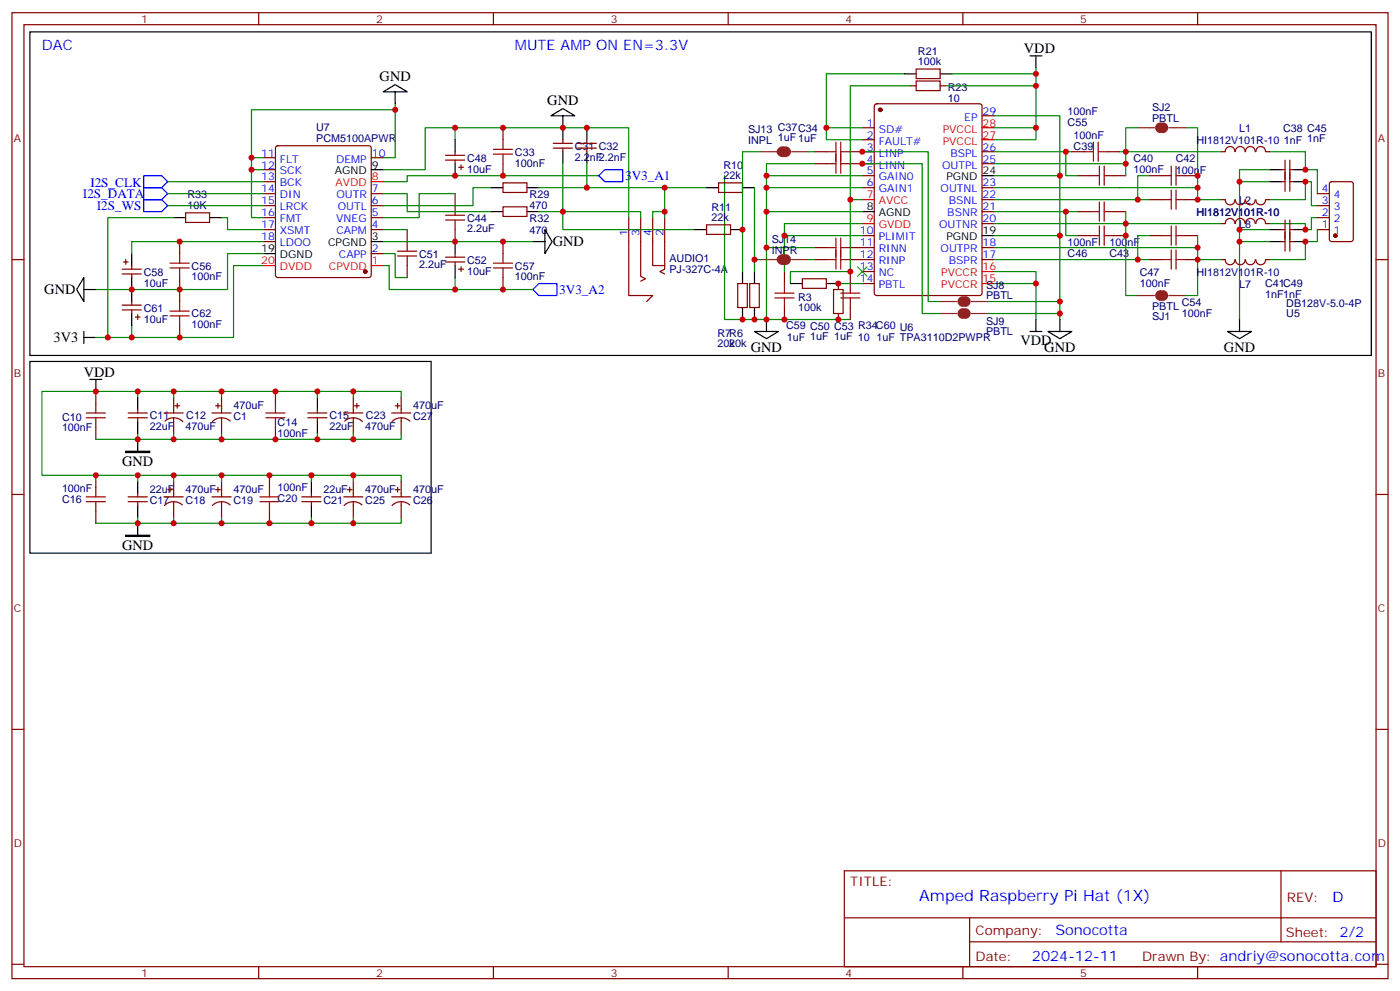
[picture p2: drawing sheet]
<svg xmlns="http://www.w3.org/2000/svg" width="412mm" height="292mm" viewBox="0 0 412 292" stroke-linecap="round" stroke-linejoin="round" font-family="sans-serif">
<g fill="none" stroke="#870000" stroke-width=".35">
<path d="M3.5 3.7h405.4v284.4h-405.4zM7.1 7.3h398.2v277.3h-398.2zM76.2 3.7v3.6M145.3 3.7v3.6M214.5 3.7v3.6M283.6 3.7v3.6M352.8 3.7v3.6M148.2 37.6v3.5M254 37.6h3.5M257.8 30.8l.4-.2h30.4l.6 .4 .1 55.3-.5 .6-30.6 .1-.6-.5-.1-55.2zM268.1 25.3h1.8M269.9 23.8h7v2.9h-7z"/>
<path d="M269.9 20.3h7v2.8h-7zM276.9 25.3h1.8M289.3 34.1h3.5M77.6 57h3.5M77.6 46.4h3.5M77.6 50h3.5M77.6 53.5h3.5M81.4 43.1l.4-.2h26.9l.5 .2 .2 .5v37.4l-.3 .5-.4 .2h-26.9l-.5-.2-.2-.5v-37.4zM109.4 57h3.5M109.4 46.4h3.5M131.2 47.1h5.7M131.2 45.7h5.7"/>
<path d="M134.1 44.7v1M134.1 47.1v1.1M134.1 57v3.5M135.1 49.2h1.4M135.8 48.5v1.5M148.2 53.8h7v2.9h-7zM148.2 48.2v3.5M163 43.6h5.6M163 42.2h5.6M165.8 41.1v1.1M165.8 43.6v1.1M170 43.6h5.7"/>
<path d="M170 42.2h5.7M172.9 41.1v1.1M172.9 43.6v1.1M211.7 53.8h7v2.9h-7zM239.9 44.7h3.5M239.9 48.2h3.5M250.5 44.7h7M250.5 48.2h7M254 41.1h3.5M254 51.7h3.5M254 55.2h3.5M289.3 44.7h3.5"/>
<path d="M289.3 48.2h3.5M289.3 55.2h3.5M289.3 58.8h3.5M315.7 44.7h3.6M317.5 51.7h3.5M326.3 44.7h3.5M328.1 51.7h3.5M338.7 51.7h3.5M338.7 58.8h3.5M349.2 51.7h3.6M349.2 58.8h3.6M359.8 58.8h1.1a1.41 1.41 0 0 0 1.4 1.5 1.41 1.41 0 0 0 1.4-1.5"/>
<path d="M363.7 44.6a1.41 1.41 0 0 0-1.4-1.5 1.41 1.41 0 0 0-1.4 1.5l-1.1 .1M363.9 44.6a1.41 1.41 0 0 1 1.4-1.5 1.41 1.41 0 0 1 1.4 1.5M366.7 58.8a1.41 1.41 0 0 1-1.4 1.5 1.41 1.41 0 0 1-1.4-1.5M366.9 44.6a1.41 1.41 0 0 1 1.4-1.5 1.41 1.41 0 0 1 1.4 1.5M369.7 58.8a1.41 1.41 0 0 1-1.4 1.5 1.41 1.41 0 0 1-1.4-1.5M370 44.6a1.41 1.41 0 0 1 1.4-1.5 1.41 1.41 0 0 1 1.4 1.5M372.8 58.8a1.41 1.41 0 0 1-1.4 1.5 1.41 1.41 0 0 1-1.4-1.5M372.9 44.7h1M372.9 58.8h1M377.5 50h1M377.5 53.5h1M378.5 47.1v9.2"/>
<path d="M379.9 50h1.1M379.9 53.5h1.1M379.9 47.1v9.2M388.1 57h3.5M391.8 53.7l.5-.2h5.6l.7 .4v16.5l-.4 .7h-5.9l-.7-.4v-16.5zM3.5 76.4h3.6M36 79.2h5.6M36.3 77.1h1.4M37 76.4v1.4M38.8 78.2v1M52.9 71.1v3.5M54.7 62.7h7v2.8h-7z"/>
<path d="M77.6 67.6h3.5M77.6 64.1h3.5M77.6 60.5h3.5M77.6 71.1h3.5M109.4 74.6h3.5M109.4 67.6h3.5M109.4 64.1h3.5M109.4 60.5h3.5M119.9 67.6v3.5M119.9 78.2v3.5M131.2 77.1h5.7M131.2 75.7h5.7"/>
<path d="M134.1 67.6v3.5M134.1 74.6v1.1M134.1 77.1v1.1M135.1 79.2h1.4M135.8 78.5v1.4M148.2 60.9h7v2.8h-7zM148.2 71.1v3.5M185.2 64.1v22.9h7.1l-1.8 1.8M188.7 64.1v17.3l1.4 .7-1.4 .7M192.3 64.1v14.1h3.5M195.8 64.1v15.1l-1.4 .7 1.4 .7M208.1 66.2h7.1v2.8h-7.1z"/>
<path d="M231.1 79.9v3.6M239.9 76.4h3.5M239.9 72.9h3.5M250.5 76.4h7M250.5 72.9h7M250.5 79.9v3.6M254 69.4h3.5M254 79.9h3.5M289.3 76.4h3.5M289.3 72.9h3.5M289.3 65.8h3.5M289.3 62.3h3.5"/>
<path d="M317.5 69.4h3.5M317.5 62.3h3.5M328.1 69.4h3.5M328.1 62.3h3.5M338.7 76.4h3.5M338.7 69.4h3.5M349.2 76.4h3.6M349.2 69.4h3.6M359.8 76.4h1.1a1.41 1.41 0 0 0 1.4 1.5 1.41 1.41 0 0 0 1.4-1.5M363.7 65.8a1.41 1.41 0 0 0-1.4-1.5 1.41 1.41 0 0 0-1.4 1.5h-1.1M363.9 65.8a1.41 1.41 0 0 1 1.4-1.5 1.41 1.41 0 0 1 1.4 1.5M366.7 76.4a1.41 1.41 0 0 1-1.4 1.5 1.41 1.41 0 0 1-1.4-1.5"/>
<path d="M366.9 65.8a1.41 1.41 0 0 1 1.4-1.5 1.41 1.41 0 0 1 1.4 1.5M369.7 76.4a1.41 1.41 0 0 1-1.4 1.5 1.41 1.41 0 0 1-1.4-1.5M370 65.8a1.41 1.41 0 0 1 1.4-1.5 1.41 1.41 0 0 1 1.4 1.5M372.8 76.4a1.41 1.41 0 0 1-1.4 1.5 1.41 1.41 0 0 1-1.4-1.5M372.9 76.4h1M372.9 65.8h1M377.5 67.6h1M377.5 71.1h1M378.5 64.8v9.1M379.9 67.6h1.1M379.9 71.1h1.1M379.9 64.8v9.1"/>
<path d="M388.1 67.6h3.5M388.1 64.1h3.5M388.1 60.5h3.5M405.3 76.4h3.6M36 91.2h5.6M36 89.8h5.6M36 80.6h5.6M38.8 80.6v1.1M38.8 88.8v1M38.8 91.2v1.1M39.9 93.3h1.4M40.6 92.6v1.5"/>
<path d="M52.9 81.7v7.1M52.9 95.8v3.5M148.2 81.7v3.5M217.3 83.5h2.8v7h-2.8zM220.8 83.5h2.9v7h-2.9zM231.1 90.5v3.6M236.4 82.1h7v2.8h-7zM245.5 85.2h2.9v7.1h-2.9zM246.9 83.5v1.7M246.9 92.3v1.8M250.5 90.5v3.6M254 83.5h3.5"/>
<path d="M28.2 115.2v3.5M51.2 117v4.6M51.5 119.5h1.4M52.2 118.7v1.5M63.5 119.5h1.4M64.2 118.7v1.5M65.3 117v4.6M81.1 115.2v3.5M104.1 117v4.6M104.4 119.5h1.4M105.1 118.7v1.5M116.4 119.5h1.4"/>
<path d="M117.1 118.7v1.5M118.2 117v4.6M28.2 125.8v3.5M28.2 139.9v3.5M37.7 123h5.7M37.7 121.6h5.7M40.6 120.5v1.1M40.6 123v1M48.3 121.6h5.7M48.6 123.9a3.8 3.8 0 0 1 5.3 .2M51.2 123v4.6M62.4 121.6h5.7"/>
<path d="M65.3 123v4.6M67.8 123.9a3.8 3.8 0 0 0-5.2 .2M79.4 139.9v3.5M81.1 125.8v3.5M90.7 123h5.6M90.7 121.6h5.6M93.5 120.5v1.1M93.5 123v1M101.2 121.6h5.7M101.5 123.9a3.8 3.8 0 0 1 5.3 .2M104.1 123v4.6M115.4 121.6h5.6"/>
<path d="M118.2 123v4.6M120.7 123.9a3.8 3.8 0 0 0-5.2 .2M3.5 145.6h3.6M28.2 150.5v3.5M37.7 146.3h5.7M37.7 147.7h5.7M40.6 145.2v1.1M40.6 147.7v1M48.3 146.3h5.7M49.4 144.1h1.4M50.1 143.4v1.5M51.2 141.7v4.6"/>
<path d="M51.2 147.7v4.6M53.7 148.6a3.8 3.8 0 0 0-5.3 .2M62.4 146.3h5.7M63.5 144.1h1.4M64.2 143.4v1.5M65.3 141.7v4.6M65.3 147.7v4.6M67.8 148.6a3.8 3.8 0 0 0-5.2 .2M79.4 150.5v3.5M88.9 146.3h5.6M88.9 147.7h5.6M91.7 145.2v1.1"/>
<path d="M91.7 147.7v1M101.2 146.3h5.7M102.3 144.1h1.4M103 143.4v1.5M104.1 141.7v4.6M104.1 147.7v4.6M106.6 148.6a3.8 3.8 0 0 0-5.2 .2M115.4 146.3h5.6M116.4 144.1h1.4M117.1 143.4v1.5M118.2 141.7v4.6M118.2 147.7v4.6"/>
<path d="M120.7 148.6a3.8 3.8 0 0 0-5.2 .2M405.3 145.6h3.6M3.5 214.7h3.6M405.3 214.7h3.6M248.7 256.3h156.6v28.3h-156.6zM377.3 256.4v20.8M248.7 270.2h156.5M285.6 277.2h119.6M285.6 270.2v14.1M3.5 283.8h3.6M76.2 284.6v3.5M145.3 284.6v3.5"/>
<path d="M214.5 284.6v3.5M283.6 284.6v3.5M352.8 284.6v3.5M405.3 283.8h3.6"/>
</g>
<g fill="none" stroke="#000" stroke-width=".35">
<path d="M8.8 9.4h395.1v95.2h-395.1zM303.4 16.4h3.5M305.2 16.4v3.6M112.9 27l3.5-2.1 3.5 2.1zM116.4 27v3.6M162.3 34.1l3.5-2.1 3.5 2.1zM165.8 34.1v7M172.9 37.6v3.5M266.3 21.7h3.6M276.9 21.7h3.6M109.4 50h3.5M134.1 41.1v3.6"/>
<path d="M134.1 48.2v3.5M144.6 55.2h3.6M155.2 55.2h3.5M165.8 44.7v3.5M172.9 44.7v3.5M208.1 55.2h3.6M218.7 55.2h3.5M289.3 51.7h3.5M373.9 50h3.6M373.9 53.5h3.6M381 50h3.5M381 53.5h3.5"/>
<path d="M38.8 74.6v3.6M51.2 64.1h3.5M61.7 64.1h3.6M77.6 74.6h3.5M109.4 71.1h3.5M134.1 71.1v3.5M134.1 78.2v3.5M144.6 62.3h3.6M155.2 62.3h3.5M157 71.1h3.5M160.5 67.6l2.1 3.5-2.1 3.5zM204.6 67.6h3.5"/>
<path d="M215.2 67.6h3.5M218.7 79.9v3.6M222.2 79.9v3.6M254 62.3h3.5M289.3 69.4h3.5M373.9 71.1h3.6M373.9 67.6h3.6M381 71.1h3.5M381 67.6h3.5M24.7 81.7v7.1l-2.1-3.6zM24.7 99.3h3.5M24.7 97.6v3.5"/>
<path d="M24.7 85.2h3.5M38.8 81.7v7.1M38.8 92.3v3.5M218.7 90.5v3.6M222.2 97.6h7.1l-3.5 2.1zM222.2 90.5v3.6M225.8 94.1v3.5M232.8 83.5h3.6M243.4 83.5h3.5M303.4 97.6h3.5M305.2 94.1v3.5M308.7 97.6h7l-3.5 2.1z"/>
<path d="M312.2 94.1v3.5M361.6 97.6h7.1l-3.6 2.1zM365.1 94.1v3.5M8.8 106.4h118.2v56.4h-118.2zM26.5 111.7h3.5M28.2 111.7v3.5M40.6 117v3.5M93.5 117v3.5M40.6 124v3.6M40.6 129.3v3.6M93.5 124v3.6M40.6 141.7v3.5"/>
<path d="M40.6 148.7v3.6M40.6 154v3.6M91.7 141.7v3.5M91.7 148.7v3.6"/>
</g>
<g fill="none" stroke="#a10000" stroke-width=".35">
<path d="M145.3 45.4h5.7M145.3 44h5.7M148.2 41.1v2.9M148.2 45.4v2.8M243.4 44.7h2.8M243.4 48.2h2.8M246.2 41.8v9.2M247.6 44.7h2.9M247.6 41.8v9.2M247.6 48.2h2.9M319.3 44.7h2.8M321 51.7h2.8"/>
<path d="M322.1 41.8v5.7M323.5 44.7h2.8M323.5 41.8v5.7M323.8 48.9v5.6M323.8 59.5v5.6M325.3 51.7h2.8M325.3 48.9v5.6M325.3 59.5v5.6M342.2 51.7h2.8M342.2 58.8h2.8M345 48.9v5.6M345 56v5.6"/>
<path d="M346.4 51.7h2.8M346.4 48.9v5.6M346.4 56v5.6M346.4 58.8h2.8M50.1 78.9h5.6M50.1 77.5h5.6M52.9 74.6v2.9M52.9 78.9v2.8M117.1 73.9h5.7M117.1 75.4h5.7M119.9 71.1v2.8M119.9 75.4v2.8"/>
<path d="M131.2 63.4h5.7M131.2 64.8h5.7M134.1 60.5v2.9M134.1 64.8v2.8M145.3 78.9h5.7M145.3 77.5h5.7M148.2 74.6v2.9M148.2 78.9v2.8M243.4 76.4h2.8M243.4 72.9h2.8M246.2 70.1v9.1M247.6 76.4h2.9"/>
<path d="M247.6 70.1v9.1M247.6 72.9h2.9M321 69.4h2.8M321 62.3h2.8M323.8 66.5v5.7M325.3 66.5v5.7M325.3 69.4h2.8M325.3 62.3h2.8M342.2 69.4h2.8M342.2 76.4h2.8M345 66.5v5.7M345 73.6v5.6"/>
<path d="M346.4 66.5v5.7M346.4 73.6v5.6M346.4 69.4h2.8M346.4 76.4h2.8M50.1 93h5.6M50.1 91.6h5.6M52.9 88.8v2.8M52.9 93v2.8M228.2 86.3h5.7M228.2 87.7h5.7M231.1 83.5v2.8M231.1 87.7v2.8"/>
<path d="M247.6 86.3h5.7M247.6 87.7h5.7M250.5 83.5v2.8M250.5 87.7v2.8M28.2 118.7v2.9M81.1 118.7v2.9M25.4 123h5.6M25.4 121.6h5.6M28.2 123v2.8M78.3 123h5.7M78.3 121.6h5.7M81.1 123v2.8"/>
<path d="M25.4 146.3h5.6M25.4 147.7h5.6M28.2 143.4v2.9M28.2 147.7v2.8M76.6 146.3h5.6M76.6 147.7h5.6M79.4 143.4v2.9M79.4 147.7v2.8"/>
</g>
<g fill="none" stroke="#008700" stroke-width=".35">
<path d="M305.2 20v5.3h-26.5M116.4 32.3h-42.3v14.1h3.5M116.4 30.6v15.8h-3.5M134.1 37.6v3.5M254 37.6h-10.6v3.5h10.6M266.3 21.7h-22.9v15.9M268.1 25.3h-17.6v33.5h3.5M280.5 21.7h24.7M292.8 37.6h12.4M292.8 34.1h19.4v17.6M305.2 25.3v15.8h-12.4M335.1 37.6h-3.5v7.1h-1.8"/>
<path d="M349.2 37.6h3.6v17.6M49.4 53.5h28.2M49.4 57h28.2M74.1 46.4v17.7h3.5M74.1 50h3.5M112.9 50h12.3v-12.4h60v26.5M112.9 57h7v5.3h24.7M134.1 57h-10.6v7.1h-10.6M144.6 55.2h-5.3v5.3h-26.4M165.8 48.2v14.1h-7.1M172.9 55.2h22.9v8.9M172.9 48.2v7h-14.2"/>
<path d="M176.4 51.7h-56.5v1.8h-7M195.8 55.2h12.3M213.4 51.7v42.4h12.4M222.2 55.2v21.2M224 44.7h-5.3v35.2M225.8 55.2h28.2M225.8 51.7h28.2M238.1 44.7h1.8M239.9 48.2h-14.1v45.9h24.7M250.5 58.8v21.1h-17.7v3.6M254 48.2h17.6v44.1h5.3M254 44.7h19.4v44.1h3.5"/>
<path d="M292.8 51.7h19.4v17.7M292.8 58.8h45.9M292.8 55.2h60v3.6h7M292.8 44.7h22.9M314 44.7v7h3.5M331.6 48.2v3.5M338.7 51.7h-3.6v7.1M359.8 44.7h-28.2v3.5h-38.8M365.1 53.5v14.1M373.9 44.7h10.6v5.3h3.6v7M373.9 58.8h10.6v-5.3h1.8v7h1.8M373.9 50h-8.8v3.5h8.8"/>
<path d="M49.4 60.5h28.2M51.2 64.1h-19.5v35.2M65.3 64.1h1.7v3.5h10.6M77.6 78.2h-8.8v21.1h-40.6M77.6 74.6h-10.6v10.6h-38.8M77.6 71.1h-38.8v3.5M112.9 74.6h3.5v7.1h3.5M112.9 78.2h1.8v7h42.3M112.9 71.1h44.1M112.9 67.6h7M188.7 64.1v-1.8h-22.9v5.3h38.8M195.8 62.3h-3.5v1.8"/>
<path d="M224 76.4h-1.8v3.5M225.8 72.9h14.1M225.8 62.3h28.2M231.1 69.4h22.9M238.1 76.4h1.8M254 65.8h-22.9v14.1M292.8 79.9h12.4v14.2M292.8 69.4h19.4v24.7M292.8 76.4h45.9M292.8 62.3h24.7M292.8 72.9h60M314 62.3v7.1h3.5"/>
<path d="M331.6 62.3v3.5h-38.8M338.7 69.4h-3.6v7M352.8 72.9v3.5h7M352.8 76.4v10.6h-3.6M352.8 69.4v3.5M359.8 65.8h-28.2v21.2h3.5M365.1 71.1v23M373.9 67.6h-8.8v3.5h8.8M388.1 67.6v3.5h-3.6v5.3h-10.6M388.1 64.1h-1.8v3.5h-1.8v-1.8h-10.6M38.8 95.8v3.5M134.1 81.7v3.5"/>
<path d="M246.9 83.5h7.1M291 88.8h21.2M291 92.3h21.2M292.8 83.5h12.4M40.6 115.2v1.8M51.2 117v-1.8h-38.9v24.7h28.3v1.8M51.2 115.2h14.1v1.8M65.3 115.2h28.2v1.8M93.5 115.2h24.7v1.8M104.1 115.2v1.8M40.6 139.9h10.6v1.8M40.6 127.6v1.7"/>
<path d="M51.2 127.6v1.7h-23M51.2 139.9h14.1v1.8M65.3 127.6v1.7h-14.1M65.3 139.9h26.4v1.8M91.7 139.9h12.4v1.8M93.5 127.6v1.7h-28.2M104.1 139.9h14.1v1.8M104.1 127.6v1.7h-10.6M118.2 127.6v1.7h-14.1M40.6 152.3v1.7h-12.4M51.2 152.3v1.7h-10.6M65.3 152.3v1.7h-14.1"/>
<path d="M91.7 152.3v1.7h-26.4M104.1 152.3v1.7h-12.4M118.2 152.3v1.7h-14.1"/>
</g>
<g fill="#870000" stroke="#870000" stroke-width=".35">
<circle cx="107.6" cy="79.9" r=".53"/>
<circle cx="259.3" cy="32.3" r=".53"/>
<circle cx="393.3" cy="69.4" r=".53"/>
</g>
<path d="M289.3 37.6h3.5M109.4 53.5h3.5M254 58.8h3.5M289.3 41.1h3.5M77.6 78.2h3.5M109.4 78.2h3.5M254 65.8h3.5M289.3 79.9h3.5M289.3 83.5h3.5" fill="none" stroke="#f00" stroke-width=".35"/>
<path d="M42.3 51.7h5.3l1.8 1.8-1.8 1.7h-5.3zM42.3 58.8h5.3l1.8 1.7-1.8 1.8h-5.3zM42.3 55.2h5.3l1.8 1.8-1.8 1.8h-5.3zM176.4 51.7l1.8-1.7h5.2v3.5h-5.2zM157 85.2l1.7-1.7h5.3v3.5h-5.3z" fill="none" stroke="#00f" stroke-width=".35"/>
<path d="M252.6 78.5l2.8 2.9M255.4 78.5l-2.8 2.9" fill="none" stroke="#3c3" stroke-width=".35"/>
<path d="M37 132.9h7.1v.3h-7.1zM37 157.6h7.1v.3h-7.1z" fill="#000" stroke="#000" stroke-width=".35"/>
<path d="M341.8 36.9a.71 .71 0 0 0-.7 .7 .71 .71 0 0 0 .7 .7M342.5 36.9a.71 .71 0 0 1 .8 .7 .71 .71 0 0 1-.8 .7M230.7 44a.76 .76 0 0 0-1 .7 .76 .76 0 0 0 1 .7M231.4 44a.71 .71 0 0 1 .7 .7 .71 .71 0 0 1-.7 .7M230.7 75.7a.76 .76 0 0 0-1 .7 .76 .76 0 0 0 1 .7M231.4 75.7a.71 .71 0 0 1 .7 .7 .71 .71 0 0 1-.7 .7M283.6 88.1a.71 .71 0 0 0-.7 .7 .71 .71 0 0 0 .7 .7M283.6 91.6a.71 .71 0 0 0-.7 .7 .71 .71 0 0 0 .7 .7M284.3 88.1a.71 .71 0 0 1 .7 .7 .71 .71 0 0 1-.7 .7M284.3 91.6a.71 .71 0 0 1 .7 .7 .71 .71 0 0 1-.7 .7M341.8 86.3a.71 .71 0 0 0-.7 .7 .71 .71 0 0 0 .7 .7M342.5 86.3a.71 .71 0 0 1 .8 .7 .71 .71 0 0 1-.8 .7" fill="none" stroke="#8c2424" stroke-width="1.8"/>
<g fill="none" stroke="#8c2424" stroke-width=".35">
<path d="M335.1 37.6h5M344.3 37.6h4.9M224 44.7h5M229.7 44.7h2.4M233.2 44.7h4.9M224 76.4h5M229.7 76.4h2.4M233.2 76.4h4.9M276.9 88.8h5M276.9 92.3h5M286.1 88.8h4.9M286.1 92.3h4.9"/>
<path d="M335.1 87h5M344.3 87h4.9"/>
</g>
<g fill="#c00">
<circle cx="31.8" cy="99.3" r=".88"/>
<circle cx="148.2" cy="37.6" r=".88"/>
<circle cx="148.2" cy="51.7" r=".88"/>
<circle cx="148.2" cy="71.1" r=".88"/>
<circle cx="148.2" cy="85.2" r=".88"/>
<circle cx="134.1" cy="37.6" r=".88"/>
<circle cx="134.1" cy="85.2" r=".88"/>
<circle cx="38.8" cy="99.3" r=".88"/>
<circle cx="52.9" cy="99.3" r=".88"/>
<circle cx="52.9" cy="71.1" r=".88"/>
<circle cx="52.9" cy="85.2" r=".88"/>
<circle cx="74.1" cy="46.4" r=".88"/>
<circle cx="74.1" cy="50" r=".88"/>
<circle cx="116.4" cy="32.3" r=".88"/>
<circle cx="134.1" cy="71.1" r=".88"/>
<circle cx="38.8" cy="85.2" r=".88"/>
<circle cx="195.8" cy="62.3" r=".88"/>
<circle cx="165.8" cy="62.3" r=".88"/>
<circle cx="165.8" cy="37.6" r=".88"/>
<circle cx="172.9" cy="37.6" r=".88"/>
<circle cx="172.9" cy="55.2" r=".88"/>
<circle cx="195.8" cy="55.2" r=".88"/>
<circle cx="312.2" cy="69.4" r=".88"/>
<circle cx="305.2" cy="83.5" r=".88"/>
<circle cx="314" cy="44.7" r=".88"/>
<circle cx="335.1" cy="58.8" r=".88"/>
<circle cx="352.8" cy="55.2" r=".88"/>
<circle cx="314" cy="62.3" r=".88"/>
<circle cx="331.6" cy="65.8" r=".88"/>
<circle cx="352.8" cy="72.9" r=".88"/>
<circle cx="335.1" cy="76.4" r=".88"/>
<circle cx="352.8" cy="58.8" r=".88"/>
<circle cx="352.8" cy="76.4" r=".88"/>
<circle cx="365.1" cy="53.5" r=".88"/>
<circle cx="365.1" cy="67.6" r=".88"/>
<circle cx="365.1" cy="71.1" r=".88"/>
<circle cx="225.8" cy="72.9" r=".88"/>
<circle cx="225.8" cy="62.3" r=".88"/>
<circle cx="250.5" cy="58.8" r=".88"/>
<circle cx="225.8" cy="94.1" r=".88"/>
<circle cx="231.1" cy="94.1" r=".88"/>
<circle cx="231.1" cy="69.4" r=".88"/>
<circle cx="331.6" cy="48.2" r=".88"/>
<circle cx="331.6" cy="44.7" r=".88"/>
<circle cx="134.1" cy="51.7" r=".88"/>
<circle cx="250.5" cy="79.9" r=".88"/>
<circle cx="40.6" cy="129.3" r=".88"/>
<circle cx="40.6" cy="115.2" r=".88"/>
<circle cx="28.2" cy="115.2" r=".88"/>
<circle cx="51.2" cy="115.2" r=".88"/>
<circle cx="51.2" cy="129.3" r=".88"/>
<circle cx="28.2" cy="139.9" r=".88"/>
<circle cx="40.6" cy="139.9" r=".88"/>
<circle cx="51.2" cy="139.9" r=".88"/>
<circle cx="40.6" cy="154" r=".88"/>
<circle cx="51.2" cy="154" r=".88"/>
<circle cx="65.3" cy="139.9" r=".88"/>
<circle cx="79.4" cy="139.9" r=".88"/>
<circle cx="65.3" cy="154" r=".88"/>
<circle cx="79.4" cy="154" r=".88"/>
<circle cx="81.1" cy="129.3" r=".88"/>
<circle cx="81.1" cy="115.2" r=".88"/>
<circle cx="352.8" cy="51.7" r=".88"/>
<circle cx="331.6" cy="69.4" r=".88"/>
<circle cx="65.3" cy="115.2" r=".88"/>
<circle cx="65.3" cy="129.3" r=".88"/>
<circle cx="246.9" cy="83.5" r=".88"/>
<circle cx="246.9" cy="94.1" r=".88"/>
<circle cx="312.2" cy="51.7" r=".88"/>
<circle cx="312.2" cy="88.8" r=".88"/>
<circle cx="312.2" cy="92.3" r=".88"/>
<circle cx="254" cy="48.2" r=".88"/>
<circle cx="254" cy="44.7" r=".88"/>
<circle cx="225.8" cy="55.2" r=".88"/>
<circle cx="225.8" cy="51.7" r=".88"/>
<circle cx="222.3" cy="94.1" r=".88"/>
<circle cx="222.3" cy="76.4" r=".88"/>
<circle cx="218.7" cy="67.6" r=".88"/>
<circle cx="218.7" cy="94.1" r=".88"/>
<circle cx="243.4" cy="37.6" r=".88"/>
<circle cx="305.2" cy="25.3" r=".88"/>
<circle cx="305.2" cy="37.6" r=".88"/>
<circle cx="91.7" cy="139.9" r=".88"/>
<circle cx="104.1" cy="139.9" r=".88"/>
<circle cx="91.7" cy="154" r=".88"/>
<circle cx="104.1" cy="154" r=".88"/>
<circle cx="93.5" cy="129.3" r=".88"/>
<circle cx="104.1" cy="129.3" r=".88"/>
<circle cx="93.5" cy="115.2" r=".88"/>
<circle cx="104.1" cy="115.2" r=".88"/>
<circle cx="384.5" cy="71.1" r=".88"/>
<circle cx="384.5" cy="67.6" r=".88"/>
<circle cx="384.5" cy="53.5" r=".88"/>
<circle cx="384.5" cy="50" r=".88"/>
<circle cx="305.2" cy="21.7" r=".88"/>
</g>
<text font-size="4.6" fill="#00f" x="270.8" y="265.4">Amped Raspberry Pi Hat (1X)</text>
<g font-size="4.2" fill="#00f">
<text x="12.3" y="14.7">DAC</text>
<text x="151.7" y="14.7">MUTE AMP ON EN=3.3V</text>
<text x="392.5" y="265.6">D</text>
<text x="310.9" y="275.2">Sonocotta</text>
<text x="304" y="283">2024-12-11</text>
</g>
<g font-size="4.2">
<text x="301.6" y="15.7">VDD</text>
<text x="111.8" y="23.8">GND</text>
<text x="161.2" y="30.9">GND</text>
<text x="162.8" y="72.5">GND</text>
<text x="13.1" y="86.7">GND</text>
<text x="15.8" y="100.8">3V3</text>
<text x="300.6" y="101.5">VDD</text>
<text x="221.2" y="103.7">GND</text>
<text x="307.6" y="103.7">GND</text>
<text x="360.5" y="103.7">GND</text>
<text x="24.7" y="111">VDD</text>
<text x="36" y="137.1">GND</text>
<text x="36" y="161.8">GND</text>
</g>
<g font-size="3.9" fill="#00f">
<text x="184.1" y="53">3V3_A1</text>
<text x="24.4" y="58.3">I2S_DATA</text>
<text x="26.6" y="54.9">I2S_CLK</text>
<text x="28.6" y="62">I2S_WS</text>
<text x="164.7" y="86.5">3V3_A2</text>
</g>
<g font-size="3.9" fill="#800">
<text x="250.5" y="260.9">TITLE:</text>
<text x="379.1" y="265.6">REV:</text>
<text x="287.4" y="275.1">Company:</text>
<text x="378.7" y="275.7">Sheet: 2/2</text>
<text x="287.4" y="282.8">Date:</text>
<text x="336.4" y="282.9">Drawn By: andriy@sonocotta.com</text>
</g>
<g font-size="3.2" fill="#800">
<text x="41.6" y="6.7">1</text>
<text x="110.8" y="6.7">2</text>
<text x="179.9" y="6.7">3</text>
<text x="249.1" y="6.7">4</text>
<text x="318.2" y="6.7">5</text>
<text x="4.1" y="41.8">A</text>
<text x="405.9" y="41.8">A</text>
<text x="4.1" y="111">B</text>
<text x="405.9" y="111">B</text>
<text x="4.1" y="180.1">C</text>
<text x="405.9" y="180.1">C</text>
<text x="4.1" y="249.3">D</text>
<text x="405.9" y="249.3">D</text>
<text x="41.6" y="287.5">1</text>
<text x="110.8" y="287.5">2</text>
<text x="179.9" y="287.5">3</text>
<text x="249.1" y="287.5">4</text>
<text x="318.2" y="287.5">5</text>
</g>
<g font-size="3.2" fill="#000080">
<text x="270.4" y="16.2">R21</text>
<text x="270.4" y="19.3">100k</text>
<text x="279.2" y="29.9">10</text>
<text x="279.2" y="26.7">R23</text>
<text x="314.5" y="33.7">100nF</text>
<text x="339.4" y="35.8">PBTL</text>
<text x="339.4" y="32.7">SJ2</text>
<text x="93.1" y="41.8">PCM5100APWR</text>
<text x="93.1" y="38.6">U7</text>
<text x="220.4" y="39.2">SJ13 C37C34</text>
<text x="314.5" y="37">C55</text>
<text x="316.2" y="40.8">100nF</text>
<text x="365" y="38.8">L1</text>
<text x="378" y="38.7">C38 C45</text>
<text x="137.6" y="47.6">C48</text>
<text x="151.7" y="45.8">C33</text>
<text x="169.3" y="47.3">2.2nF2.2nF</text>
<text x="169.3" y="44.1">C31 C32</text>
<text x="220.4" y="42.3">INPL 1uF 1uF</text>
<text x="316.2" y="44">C39</text>
<text x="333.9" y="47.6">C40</text>
<text x="346.3" y="47.8">C42</text>
<text x="352.4" y="42.3">HI1812V101R-10</text>
<text x="378.2" y="42.3">1nF 1nF</text>
<text x="137.6" y="50.9">10uF</text>
<text x="151.7" y="49">100nF</text>
<text x="213.1" y="52.8">22k</text>
<text x="213.1" y="49.6">R10</text>
<text x="333.9" y="50.8">100nF</text>
<text x="346.3" y="51.1">100nF</text>
<text x="55.2" y="58.4">R33</text>
<text x="156" y="58.4">R29</text>
<text x="365" y="60">L2</text>
<text x="55.2" y="61.6">10K</text>
<text x="137.6" y="65.2">C44</text>
<text x="156" y="65.5">R32</text>
<text x="156" y="61.7">470</text>
<text x="209.6" y="65.1">22k</text>
<text x="209.6" y="62">R11</text>
<text x="352.4" y="63.5">HI1812V101R-10</text>
<text x="137.6" y="68.4">2.2uF</text>
<text x="156" y="68.7">470</text>
<text x="227.3" y="71.5">SJ14</text>
<text x="365" y="67.1">L8</text>
<text x="123.5" y="75.8">C51</text>
<text x="137.6" y="77.6">C52</text>
<text x="197.2" y="77.2">AUDIO1</text>
<text x="227.3" y="74.6">INPR</text>
<text x="314.5" y="72.5">100nF</text>
<text x="314.5" y="75.8">C46</text>
<text x="326.8" y="72.5">100nF</text>
<text x="326.8" y="75.8">C43</text>
<text x="42.3" y="81.1">C58</text>
<text x="56.4" y="82.5">100nF</text>
<text x="56.4" y="79.3">C56</text>
<text x="123.5" y="79">2.2uF</text>
<text x="137.6" y="80.8">10uF</text>
<text x="151.7" y="82.5">100nF</text>
<text x="151.7" y="79.3">C57</text>
<text x="197.2" y="80.5">PJ-327C-4A</text>
<text x="335.8" y="81.3">C47</text>
<text x="352.4" y="81.3">HI1812V101R-10</text>
<text x="42.3" y="84.4">10uF</text>
<text x="235.1" y="88.5">R3</text>
<text x="290.5" y="88.1">PBTL</text>
<text x="290.5" y="85">SJ8</text>
<text x="335.8" y="84.6">100nF</text>
<text x="365" y="84.7">L7</text>
<text x="372.7" y="87.7">1nF1nF</text>
<text x="372.7" y="84.6">C41C49</text>
<text x="42.3" y="95">10uF</text>
<text x="42.3" y="91.7">C61</text>
<text x="56.4" y="93.5">C62</text>
<text x="235.1" y="91.7">100k</text>
<text x="290.5" y="95.6">SJ9</text>
<text x="339.4" y="91.2">PBTL</text>
<text x="339.4" y="94.3">SJ1</text>
<text x="348.1" y="93.4">100nF</text>
<text x="348.1" y="90.2">C54</text>
<text x="378.9" y="90.3">DB128V-5.0-4P</text>
<text x="378.9" y="93.4">U5</text>
<text x="56.4" y="96.7">100nF</text>
<text x="211.3" y="99.1">R7R6</text>
<text x="231.6" y="96.9">C59 C50 C53 R34C60 U6</text>
<text x="231.8" y="100.5">1uF 1uF 1uF 10</text>
<text x="258.2" y="100.5">1uF TPA3110D2PWPR</text>
<text x="290.5" y="98.7">PBTL</text>
<text x="211.3" y="102.2">20k</text>
<text x="214.8" y="102.2">20k</text>
<text x="18.3" y="123.8">C10</text>
<text x="44.1" y="123.4">C11</text>
<text x="54.9" y="123.3">C12</text>
<text x="68.8" y="120.4">470uF</text>
<text x="68.8" y="123.6">C1</text>
<text x="81.8" y="125.5">C14</text>
<text x="97" y="123.4">C15</text>
<text x="107.8" y="123.3">C23</text>
<text x="121.7" y="120.4">470uF</text>
<text x="121.7" y="123.6">C27</text>
<text x="18.3" y="127">100nF</text>
<text x="44.1" y="126.6">22uF</text>
<text x="54.7" y="126.6">470uF</text>
<text x="81.8" y="128.7">100nF</text>
<text x="97" y="126.6">22uF</text>
<text x="107.6" y="126.6">470uF</text>
<text x="18.3" y="144.7">100nF</text>
<text x="18.3" y="147.9">C16</text>
<text x="44.1" y="145.1">22uF</text>
<text x="44.1" y="148.3">C17</text>
<text x="54.7" y="145.1">470uF</text>
<text x="54.7" y="148.3">C18</text>
<text x="68.8" y="145.1">470uF</text>
<text x="68.8" y="148.3">C19</text>
<text x="81.8" y="144.6">100nF</text>
<text x="81.8" y="147.8">C20</text>
<text x="95.2" y="145.1">22uF</text>
<text x="95.2" y="148.3">C21</text>
<text x="107.6" y="145.1">470uF</text>
<text x="107.6" y="148.3">C25</text>
<text x="121.7" y="145.1">470uF</text>
<text x="121.7" y="148.3">C26</text>
</g>
<g font-size="3.2" fill="#00f">
<text x="284" y="35.5">EP</text>
<text x="289.5" y="33.7">29</text>
<text x="255.3" y="37.3">1</text>
<text x="255.3" y="40.8">2</text>
<text x="258.8" y="39">SD#</text>
<text x="76.9" y="46.1">11</text>
<text x="82.4" y="47.8">FLT</text>
<text x="99" y="47.8">DEMP</text>
<text x="109.5" y="46.1">10</text>
<text x="255.3" y="44.3">3</text>
<text x="255.3" y="47.8">4</text>
<text x="258.8" y="42.5">FAULT#</text>
<text x="258.8" y="46.1">LINP</text>
<text x="280" y="46.1">BSPL</text>
<text x="289.5" y="47.8">25</text>
<text x="289.5" y="44.3">26</text>
<text x="76.9" y="49.6">12</text>
<text x="76.9" y="53.1">13</text>
<text x="82.4" y="51.4">SCK</text>
<text x="255.3" y="51.4">5</text>
<text x="258.8" y="49.6">LINN</text>
<text x="258.8" y="53.1">GAIN0</text>
<text x="277.5" y="49.6">OUTPL</text>
<text x="76.9" y="56.7">14</text>
<text x="82.4" y="54.9">BCK</text>
<text x="82.4" y="58.4">DIN</text>
<text x="99.1" y="58.4">OUTR</text>
<text x="109.5" y="56.7">7</text>
<text x="255.3" y="54.9">6</text>
<text x="258.8" y="56.7">GAIN1</text>
<text x="277.1" y="56.7">OUTNL</text>
<text x="289.5" y="58.4">22</text>
<text x="289.5" y="54.9">23</text>
<text x="389.4" y="56.7">4</text>
<text x="392.9" y="58.4">4</text>
<text x="76.9" y="60.2">15</text>
<text x="76.9" y="63.7">16</text>
<text x="82.4" y="61.9">LRCK</text>
<text x="82.4" y="65.5">FMT</text>
<text x="99" y="65.5">VNEG</text>
<text x="99.5" y="61.9">OUTL</text>
<text x="109.5" y="63.7">5</text>
<text x="109.5" y="60.2">6</text>
<text x="279" y="63.7">BSNR</text>
<text x="279.5" y="60.2">BSNL</text>
<text x="289.5" y="65.5">20</text>
<text x="289.5" y="61.9">21</text>
<text x="389.4" y="63.7">2</text>
<text x="389.4" y="60.2">3</text>
<text x="392.9" y="65.5">2</text>
<text x="392.9" y="61.9">3</text>
<text x="76.9" y="67.2">17</text>
<text x="76.9" y="70.8">18</text>
<text x="82.4" y="69">XSMT</text>
<text x="99.1" y="69">CAPM</text>
<text x="109.5" y="67.2">4</text>
<text x="184.9" y="69.4" transform="rotate(-90 184.9 69.4)">1</text>
<text x="188.4" y="69.4" transform="rotate(-90 188.4 69.4)">3</text>
<text x="191.9" y="69.4" transform="rotate(-90 191.9 69.4)">4</text>
<text x="195.4" y="69.4" transform="rotate(-90 195.4 69.4)">2</text>
<text x="253.3" y="69">10</text>
<text x="258.8" y="70.8">PLIMIT</text>
<text x="276.6" y="67.2">OUTNR</text>
<text x="389.4" y="67.2">1</text>
<text x="392.9" y="69">1</text>
<text x="82.4" y="72.5">LDOO</text>
<text x="99.8" y="76.1">CAPP</text>
<text x="109.5" y="74.3">2</text>
<text x="253.3" y="72.5">11</text>
<text x="253.3" y="76.1">12</text>
<text x="258.8" y="74.3">RINN</text>
<text x="258.8" y="77.8">RINP</text>
<text x="277.1" y="74.3">OUTPR</text>
<text x="279.5" y="77.8">BSPR</text>
<text x="289.5" y="76.1">17</text>
<text x="289.5" y="72.5">18</text>
<text x="253.3" y="79.6">13</text>
<text x="253.3" y="83.1">14</text>
<text x="258.8" y="81.4">NC</text>
<text x="258.8" y="84.9">PBTL</text>
</g>
<g font-size="3.2" fill="#f00">
<text x="277.7" y="39">PVCCL</text>
<text x="289.5" y="40.8">27</text>
<text x="289.5" y="37.3">28</text>
<text x="277.7" y="42.5">PVCCL</text>
<text x="109.5" y="53.1">8</text>
<text x="98.8" y="54.9">AVDD</text>
<text x="255.3" y="58.4">7</text>
<text x="255.3" y="65.5">9</text>
<text x="258.8" y="60.2">AVCC</text>
<text x="258.8" y="67.2">GVDD</text>
<text x="76.9" y="77.8">20</text>
<text x="109.5" y="77.8">1</text>
<text x="82.4" y="79.6">DVDD</text>
<text x="96.9" y="79.6">CPVDD</text>
<text x="277.3" y="81.4">PVCCR</text>
<text x="289.5" y="83.1">15</text>
<text x="289.5" y="79.6">16</text>
<text x="277.3" y="84.9">PVCCR</text>
</g>
<g font-size="3.2">
<text x="98.6" y="51.4">AGND</text>
<text x="109.5" y="49.6">9</text>
<text x="278.8" y="53.1">PGND</text>
<text x="289.5" y="51.4">24</text>
<text x="255.3" y="61.9">8</text>
<text x="258.8" y="63.7">AGND</text>
<text x="109.5" y="70.8">3</text>
<text x="278.8" y="70.8">PGND</text>
<text x="289.5" y="69">19</text>
<text x="76.9" y="74.3">19</text>
<text x="82.4" y="76.1">DGND</text>
<text x="96.6" y="72.5">CPGND</text>
</g>
</svg>
